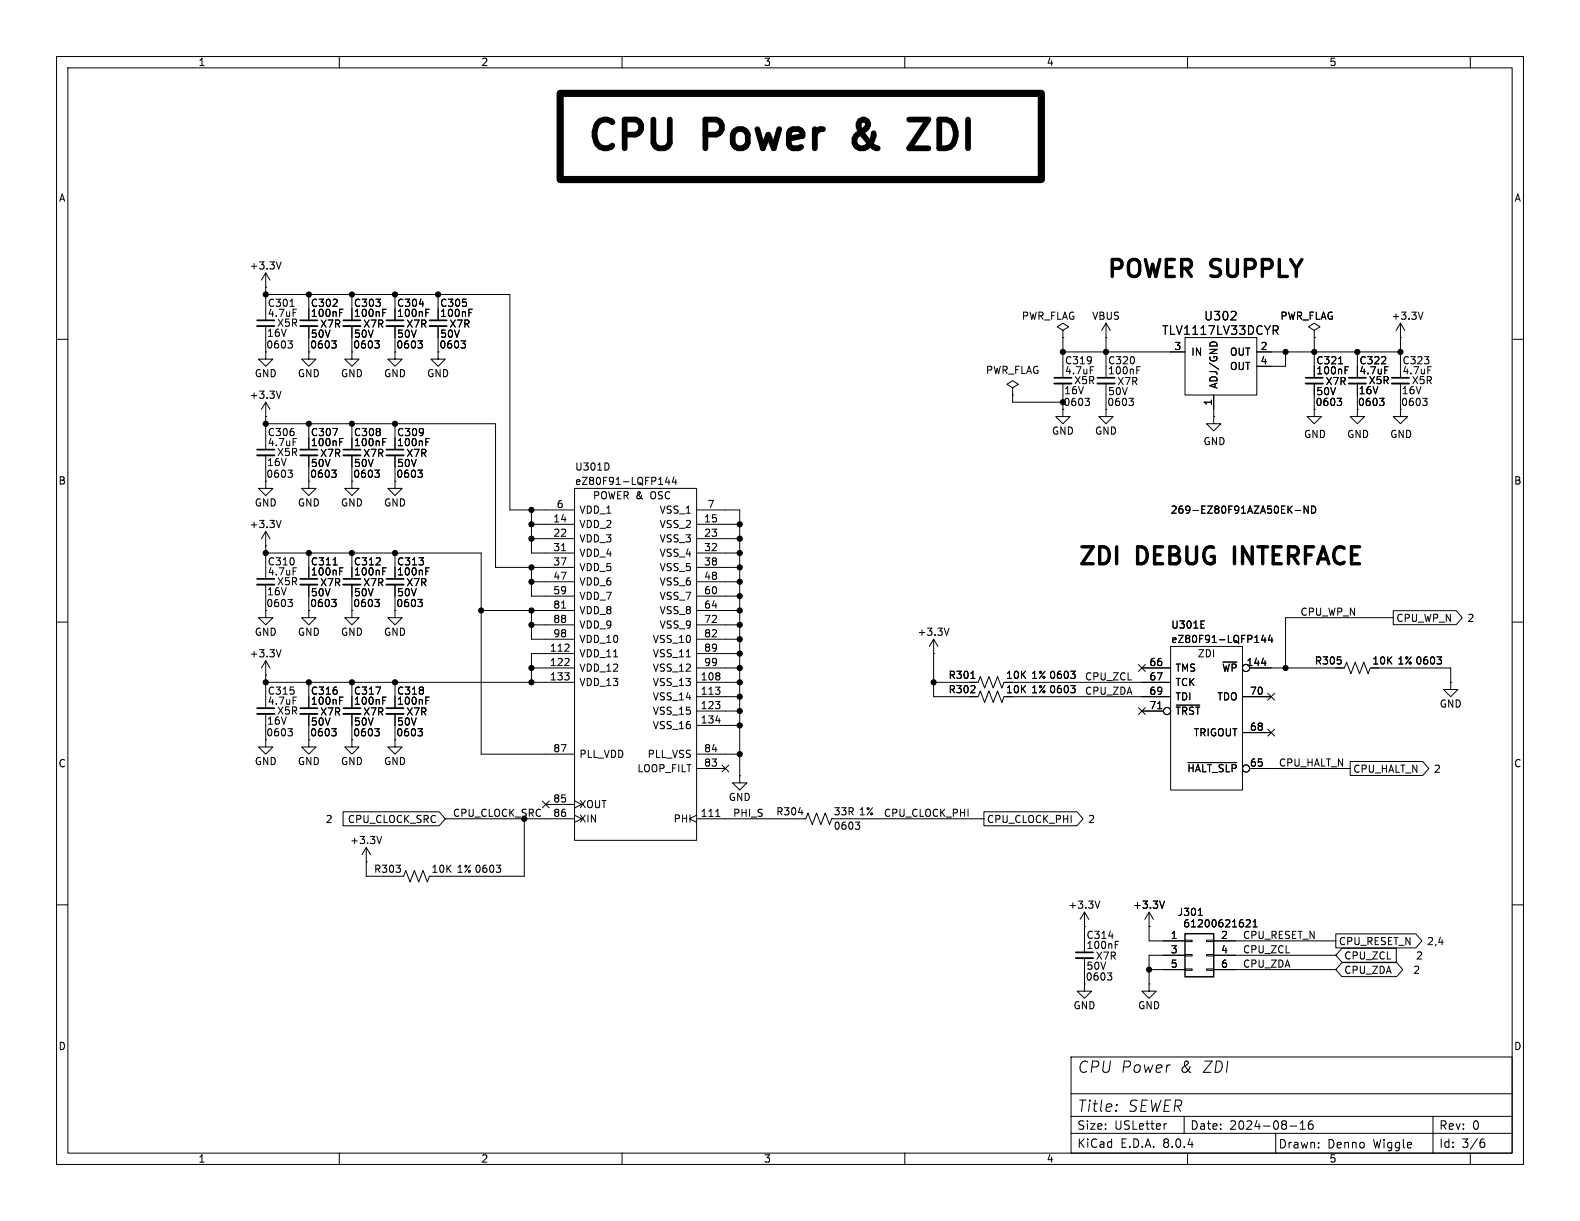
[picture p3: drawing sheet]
<svg xmlns="http://www.w3.org/2000/svg" width="279mm" height="216mm" viewBox="0 0 279 216" stroke-linecap="round" stroke-linejoin="round" font-family="sans-serif">
<g fill="none" stroke="#000" stroke-width=".18">
<path d="M10 10h259.4v195.9h-259.4zM12 12h255.4v191.9h-255.4zM60 10v2M110 10v2M160 10v2M210 10v2M260 10v2M10 60h2M47 50.8h.1M47 57.7v5.8h1.3l-1.3 1.3-1.3-1.3h1.3M47 48.3v6.3M47 48.3l-.8 1.2"/>
<path d="M47 48.3l.8 1.2M47 52.1h43.2v38.1h11.4M49.7 46.3l-.4 1.3M51.3 54.2h.7M51.8 54.7h.6M54.6 57.7v5.8h1.3l-1.3 1.3-1.3-1.3h1.3M54.6 52.1v2.5M60.1 54.7h.6M60.1 55.3h.4M62.2 57.7v5.8h1.3l-1.3 1.3-1.2-1.3h1.2M62.2 52.1v2.5M67.7 54.7h.6"/>
<path d="M67.7 55.3h.4M69.8 57.7v5.8h1.3l-1.3 1.3-1.2-1.3h1.2M69.8 52.1v2.5M74.1 53.8h.8M75.3 54.7h.6M75.3 55.3h.4M77.5 57.7v5.8h1.2l-1.2 1.3-1.3-1.3h1.3M77.5 52.1v2.5M82.9 54.7h.6M82.9 55.3h.4M188 58.4l1-.6-1-.6-1.1 .6 1.1 .6v1.3M188 59.7h.1"/>
<path d="M188 59.7v5.1M195.6 59.7h.1M195.6 57.2v7.6M195.6 57.2l-.8 1.2M195.6 57.2l.7 1.2M209.5 59.7h12.7v10.2h-12.7zM217.6 56.6h1M218.5 55.2v.5M225.2 57.6h.5l.3 .3-.1 .4-.7 .1M225.5 58.4l.5 .7M232.4 58.4l1-.6-1-.6-1 .6 1 .6v1.3M232.4 59.7h.1"/>
<path d="M232.4 59.7v5.1M247.6 59.7h.1M247.6 57.2v7.6M247.6 57.2l-.7 1.2M247.6 57.2l.8 1.2M251.6 55.2l-.4 1.3M267.4 60h2M47 73.7h.1M47 71.1v6.4M47 71.1l-.8 1.3M47 71.1l.8 1.3M47 74.9h40.6v25.4h14"/>
<path d="M49.7 69.2l-.4 1.2M50.9 60.3h.8l-.4 .5M51.5 60.8l.2 .2v.3l-.2 .2M51.8 77.5h.6M54.6 74.9v2.6M58.7 60.3h.7l-.4 .5M58.8 75.8h.9l-.6 1.2M59.2 60.8l.2 .2v.3l-.2 .2M60.1 78.1h.4M60.1 77.5h.6M62.2 74.9v2.6M66.3 60.3h.8l-.5 .5"/>
<path d="M66.8 60.8l.3 .2v.3l-.3 .2M67.7 78.1h.4M67.7 77.5h.6M69.8 74.9v2.6M73.9 60.3h.8l-.4 .5M74.4 60.8l.3 .2v.3l-.3 .2M75.3 78.1h.4M75.3 77.5h.6M81.5 60.3h.8l-.4 .5M82.1 60.8l.2 .2v.3l-.2 .2M179.1 68.6l1-.7-1-.6-1 .6 1 .7v1.3M179.1 69.9h.1"/>
<path d="M188 72.4v1.3h1.2l-1.2 1.2-1.3-1.2h1.3M188 62.2h21.5M188 67.8v3.3h-8.9v-1.2M191.9 70.4h.8l-.5 .5M192.4 70.9l.3 .3v.3l-.3 .2M192.8 64.8h.6M195.6 67.8v5.9h1.2l-1.2 1.2-1.3-1.2h1.3M199.6 70.4h.8l-.4 .5M200.2 70.9l.2 .3v.3l-.2 .2M201 64.8h.6M201 65.4h.4M214.1 60.6l.4-.2 .5 .2"/>
<path d="M214.6 73.7v1.2h1.3l-1.3 1.3-1.2-1.3h1.2M214.6 73.7h.1M214.6 69.9v3.8M222.2 62.2h25.4M227.3 62.2v2.6h-5.1M232.4 67.8v5.9h1.3l-1.3 1.2-1.3-1.2h1.3M236.5 70.4h.7l-.4 .5M236.7 64.3h.7M237 70.9l.2 .3v.3l-.2 .2M237.9 64.8h.6M237.9 65.4h.4M240 67.8v5.9h1.3l-1.3 1.2-1.2-1.2h1.2"/>
<path d="M240 62.2v2.6M244 70.4h.7l-.4 .5M244.5 70.9l.2 .3v.3l-.2 .2M244.9 64.8h.6M247.6 67.8v5.9h1.3l-1.3 1.2-1.2-1.2h1.2M251.6 70.4h.8l-.5 .5M252.1 70.9l.3 .3v.3l-.3 .2M252.5 64.8h.6M47 96.5h.1M47 80.5v5.9h1.3l-1.3 1.2-1.3-1.2h1.3M47 94v6.3M47 94l-.8 1.3"/>
<path d="M47 94l.8 1.3M47 97.8h38.1v35.6h16.5M49.7 92l-.4 1.3M50.9 83.1h.8l-.4 .5M51.5 83.6l.2 .3v.3l-.2 .2M54.6 80.5v5.9h1.3l-1.3 1.2-1.3-1.2h1.3M54.6 97.8v2.5M58.7 83.1h.7l-.4 .5M58.9 99.9h.7M59.2 83.6l.2 .3v.3l-.2 .2M62.2 80.5v5.9h1.3l-1.3 1.2-1.2-1.2h1.2M62.2 97.8v2.5"/>
<path d="M66.3 83.1h.8l-.5 .5M66.8 83.6l.3 .3v.3l-.3 .2M69.8 80.5v5.9h1.3l-1.3 1.2-1.2-1.2h1.2M69.8 97.8v2.5M73.9 83.1h.8l-.4 .5M74.4 83.6l.3 .3v.3l-.3 .2M94 92.7h7.6M94 95.3h7.6M94 90.2v7.6h7.6M99.3 97.4h.7M101.6 86.4h21.6v62.2h-21.6zM107.6 82.2v.6"/>
<path d="M118 84.3l-.3 .9h.8M118.3 84.8v.9M119.2 84.3l-.3 .9h.8M119.5 84.8v.9M123.2 92.7h7.6M123.2 95.3h7.6M123.2 97.8h7.6M123.2 90.2h7.6v47M229 90.3h1M231.3 89.5v1.2l-.7-1.2v1.2M231.9 89.5a.64 .64 0 0 1 .8 .6 .64 .64 0 0 1-.8 .6zM10 110h2"/>
<path d="M47 119.4h.1M47 103.4v5.8h1.3l-1.3 1.3-1.3-1.3h1.3M47 116.8v6.4M47 116.8l-.8 1.3M47 116.8l.8 1.3M49.7 114.9l-.4 1.2M50.9 106h.8l-.4 .5M51.5 106.5l.2 .2v.3l-.2 .3M51.8 100.4h.6M54.6 103.4v5.8h1.3l-1.3 1.3-1.3-1.3h1.3M58.7 106h.7l-.4 .5M59.2 106.5l.2 .2v.3l-.2 .3"/>
<path d="M60.1 101h.4M60.1 100.4h.6M62.2 103.4v5.8h1.3l-1.3 1.3-1.2-1.3h1.2M66.3 106h.8l-.5 .5M66.8 106.5l.3 .2v.3l-.3 .3M67.7 101h.4M67.7 100.4h.6M69.8 103.4v5.8h1.3l-1.3 1.3-1.2-1.3h1.2M73.9 106h.8l-.4 .5M74.4 106.5l.3 .2v.3l-.3 .3M75.3 101h.4M75.3 100.4h.6"/>
<path d="M85.1 108h16.5M94 118.1h7.6M94 102.9h7.6M94 100.3v5.1h7.6M94 110.5h7.6M94 108v5h7.6M99.3 107.5h.7M99.8 115.2h.8M99.8 117.7h.8M100.6 114v.4M100.6 116.5v.5M101.6 115.6h-7.6v5.1"/>
<path d="M123.2 118.1h7.6M123.2 115.6h7.6M123.2 100.3h7.6M123.2 102.9h7.6M123.2 105.4h7.6M123.2 108h7.6M123.2 110.5h7.6M123.2 113h7.6M165.1 115.6h.1M165.1 113v10.2h7.9l.4-1 .7 2 .8-2 .7 2 .8-2 .8 2 .3-1M165.1 113l-.8 1.3M165.1 113l.8 1.3"/>
<path d="M167.8 111.1l-.4 1.2M171.7 120h.7M189.3 118.7h.8l-.4 .5M189.9 119.2l.2 .2v.3l-.2 .3M201.3 117.5l1.2 1.2M201.9 118.1h5.1M202.5 117.5l-1.2 1.2M207 114.3h12.7v25.4h-12.7zM212.4 111.1h.6M212.4 109.8h.6M216.3 117.1h2.4M221 118.1h16.7l.4-1 .8 2 .7-2 .8 2 .8-2 .7 2 .4-1"/>
<path d="M223.1 117.3h.8M223.4 112.3l-.3 .9h.8M223.7 112.8v.8M224.6 112.3l-.3 .9h.8M224.9 112.8v.8M243.8 118.1h12.7v2.6M246.4 108h11.1l1.1 1.2-1.1 1.3h-11.1zM246.4 109.2h-19.1v8.9M254.1 116.1h.8l-.4 .5M254.7 116.6l.2 .3v.3l-.2 .2M267.4 110h2M47 126.2v5.9h1.3l-1.3 1.3-1.3-1.3h1.3"/>
<path d="M47 120.7h54.6M50.9 128.8h.8l-.4 .5M51.5 129.3l.2 .3v.3l-.2 .2M51.8 123.3h.6M54.6 126.2v5.9h1.3l-1.3 1.3-1.3-1.3h1.3M54.6 120.7v2.5M58.7 128.8h.7l-.4 .5M59.2 129.3l.2 .3v.3l-.2 .2M60.1 123.3h.6M60.1 123.9h.4M62.2 126.2v5.9h1.3l-1.3 1.3-1.2-1.3h1.2M62.2 120.7v2.5"/>
<path d="M66.3 128.8h.8l-.5 .5M66.5 121.5h.8l-.5 1.3M66.8 129.3l.3 .3v.3l-.3 .2M67.7 123.3h.6M67.7 123.9h.4M69.8 126.2v5.9h1.3l-1.3 1.3-1.2-1.3h1.2M69.8 120.7v2.5M73.9 128.8h.8l-.4 .5M74.4 129.3l.3 .3v.3l-.3 .2M75.3 123.3h.6M75.3 123.9h.4M123.2 120.7h7.6"/>
<path d="M123.2 123.2h7.6M123.2 125.7h7.6M123.2 128.3h7.6M123.2 135.9h5.1M123.2 133.4h7.6M126.6 127.4h.8M127.7 135.3l1.2 1.2M128.9 135.3l-1.2 1.2M130.8 137.2v1.2h1.3l-1.3 1.3-1.3-1.3h1.3M130.8 137.2h.1M165.1 120.7h7.9l.4-1.1 .7 2.1 .8-2.1 .7 2.1 .8-2.1 .8 2.1 .3-1M179.1 120.7h27.9"/>
<path d="M179.1 123.2h27.9M189.3 121.2h.8l-.4 .5M189.9 121.7l.2 .3v.3l-.2 .2M201.3 125.1l1.2 1.2M201.9 125.7h3.8M202.5 125.1l-1.2 1.2M204.7 125.3h.7M208 124.7h4.2M210.1 134.8h8.6M219.7 123.2h5.1M219.7 129.5h5.1M221 135.9h17.8"/>
<path d="M224.2 128.9l1.2 1.2M224.2 122.6l1.2 1.2M225.4 128.9l-1.2 1.2M225.4 122.6l-1.2 1.2M238.8 134.7h12.8l1.1 1.2-1.1 1.2h-12.8zM256.5 120.7v1.2h1.3l-1.3 1.3-1.2-1.3h1.2M256.5 120.7h.1M10 160h2M60.7 143.5h17l1 1.3-1 1.2h-17zM64.8 149.9v5h6.6l.4-1 .7 2.1 .8-2.1 .7 2.1 .8-2.1 .8 2.1 .3-1.1M64.8 152.4h.1M64.8 149.9l-.8 1.2"/>
<path d="M64.8 149.9l.7 1.2M67.5 147.9l-.4 1.3M78.7 144.8h22.9M87.7 153h.8l-.4 .5M88.3 153.5l.2 .2v.3l-.2 .2M92.7 144.8v10.1h-15.2M95.9 141.6l1.2 1.2M96.5 142.2h5.1M97.1 141.6l-1.2 1.2M101.6 141.6l1.3 .6-1.3 .7M101.6 144.1l1.3 .7-1.3 .6M123.2 144.1l-1.3 .7 1.3 .6"/>
<path d="M123.2 144.8h19.3l.4-1 .7 2 .8-2 .8 2 .7-2 .8 2 .4-1M126.6 144.4h.7M141.2 143.7h.8M148.6 144.8h25.4M151.2 145.4h.8l-.4 .4M151.8 145.8l.2 .3v.3l-.2 .2M174 143.5h16.4l1.1 1.3-1.1 1.2h-16.4zM194.5 159.3l-.4 1.3M205.9 159.3l-.4 1.3M267.4 160h2M191.8 163.8h.1M191.8 169.4v5.9h1.2l-1.2 1.2-1.3-1.2h1.3"/>
<path d="M191.8 161.3l-.8 1.3M191.8 161.3v5.1M191.8 161.3l.7 1.3M195.8 172h.8l-.4 .5M196.1 165.5h.8M196.4 172.5l.2 .3v.3l-.2 .2M197.2 167h.4M197.2 166.4h.6M203.2 163.8h.1M203.2 174v1.3h1.3l-1.3 1.2-1.3-1.2h1.3M203.2 174h.1M203.2 161.3v5.1h6.3"/>
<path d="M203.2 171.5h6.3M203.2 161.3l-.8 1.3M203.2 161.3l.8 1.3M209.5 171.3h1.3v.3h-1.3zM209.5 168.8h1.3v.2h-1.3zM209.5 166.2h1.3v.3h-1.3zM209.5 168.9h-6.3v5.1M211.9 161.9h.7M213.4 171.3h1.2v.3h-1.2zM213.4 168.8h1.2v.2h-1.2zM213.4 166.2h1.2v.3h-1.2zM214.6 166.4h21.6"/>
<path d="M214.6 168.9h21.6M214.6 171.5h21.6M220.4 162.8l.5-.2 .2 .4-.8 .9h.8M221.6 163.9h.7M221.6 163l.3-.4v1.3M236.2 165.1h14.2l1.1 1.3-1.1 1.2h-14.2zM237.3 170.2h9.7l1.1 1.3-1.1 1.2h-9.7l-1.1-1.2zM237.3 167.7h9.6v2.4h-9.6l-1.1-1.2zM189.4 186.9h78v17h-78zM189.4 197.4h78M189.4 193.4h78M197.5 195.3l.1 .1-.1 .1"/>
<path d="M197.5 195.3l-.1 .1 .1 .1M197.5 195.3v.2M206.3 198.7l-.3 .1M209.4 197.4v3M228.1 199.1h1.2M229.9 199.7h.9M229.9 198.6l.5-.4v1.5M232.1 198.2a.59 .59 0 0 0-.7 .6v.6l.1 .2 .4 .1 .2-.2 .1-.5-.1-.2h-.5l-.2 .2M253.4 197.4v6.5M60 203.9v2M110 203.9v2M160 203.9v2"/>
<path d="M189.4 200.4h78M210 203.9v2M225.6 200.4v3.5M233.2 202.8v.2M233.2 202.1v.1M260 203.9v2M262 202h.3l.3 .2-.1 .5-.5 .2M262.4 201.4l-.4 .1"/>
<circle cx="206.4" cy="125.7" r=".63"/>
</g>
<g fill="none" stroke="#000" stroke-width=".33">
<path d="M45.5 57.7h3M53.1 57.7h3M60.7 57.7h3.1M68.3 57.7h3.1M75.9 57.7h3.1M186.4 67.8h3.1M194.1 67.8h3M230.9 67.8h3M238.5 67.8h3.1M246.1 67.8h3.1M45.5 80.5h3M53.1 80.5h3"/>
<path d="M60.7 80.5h3.1M68.3 80.5h3.1M45.5 103.4h3M53.1 103.4h3M60.7 103.4h3.1M68.3 103.4h3.1M45.5 126.2h3M53.1 126.2h3M60.7 126.2h3.1M68.3 126.2h3.1M190.2 169.4h3.1"/>
</g>
<g fill="none" stroke="#000" stroke-width=".3">
<path d="M45.5 56.6h3M53.1 56.6h3M60.7 56.6h3.1M68.3 56.6h3.1M75.9 56.6h3.1M45.5 79.5h3M53.1 79.5h3M60.7 79.5h3.1M68.3 79.5h3.1M186.4 66.8h3.1M194.1 66.8h3M230.9 66.8h3"/>
<path d="M238.5 66.8h3.1M246.1 66.8h3.1M45.5 102.4h3M53.1 102.4h3M60.7 102.4h3.1M68.3 102.4h3.1M45.5 125.2h3M53.1 125.2h3M60.7 125.2h3.1M68.3 125.2h3.1M190.2 168.4h3.1"/>
</g>
<path d="M209.5 165.1h5.1v7.6h-5.1z" fill="none" stroke="#000" stroke-width=".25"/>
<path d="M218.3 96.7v3" fill="none" stroke="#000" stroke-width=".6"/>
<path d="M99.1 16.5h85v15.3h-85z" fill="none" stroke="#000" stroke-width="1.3"/>
<path d="M108.3 21.6a1.75 1.75 0 0 0-2.7 .3M113.1 21.6l-.7-.5h-1.9v5.1M115.5 21.1v4.2M118.4 21.1v4.2M127.4 21.6l-.7-.5h-2v5.1M151.3 24l-.2 .5v.8l.2 .4M151.8 21.9l.3-.5 .5-.3 .7 .3 .2 .5M160.8 21.1h3.4l-3.4 5.1h3.4M168.5 21.9l-.5-.5-.7-.3h-1.2v5.1M171.2 21.1v5.1" fill="none" stroke="#000" stroke-width="1"/>
<g fill="#000" stroke="#000" stroke-width=".18">
<circle cx="47" cy="52.1" r=".46"/>
<circle cx="54.6" cy="52.1" r=".46"/>
<circle cx="62.2" cy="52.1" r=".46"/>
<circle cx="69.8" cy="52.1" r=".46"/>
<circle cx="77.5" cy="52.1" r=".46"/>
<circle cx="47" cy="74.9" r=".46"/>
<circle cx="54.6" cy="74.9" r=".46"/>
<circle cx="62.2" cy="74.9" r=".46"/>
<circle cx="69.8" cy="74.9" r=".46"/>
<circle cx="188" cy="62.2" r=".46"/>
<circle cx="195.6" cy="62.2" r=".46"/>
<circle cx="227.3" cy="62.2" r=".46"/>
<circle cx="232.4" cy="62.2" r=".46"/>
<circle cx="240" cy="62.2" r=".46"/>
<circle cx="247.6" cy="62.2" r=".46"/>
<circle cx="47" cy="97.8" r=".46"/>
<circle cx="54.6" cy="97.8" r=".46"/>
<circle cx="62.2" cy="97.8" r=".46"/>
<circle cx="69.8" cy="97.8" r=".46"/>
<circle cx="94" cy="92.7" r=".46"/>
<circle cx="94" cy="90.2" r=".46"/>
<circle cx="94" cy="95.3" r=".46"/>
<circle cx="130.8" cy="95.3" r=".46"/>
<circle cx="130.8" cy="97.8" r=".46"/>
<circle cx="130.8" cy="92.7" r=".46"/>
<circle cx="85.1" cy="108" r=".46"/>
<circle cx="94" cy="110.5" r=".46"/>
<circle cx="94" cy="108" r=".46"/>
<circle cx="94" cy="100.3" r=".46"/>
<circle cx="94" cy="118.1" r=".46"/>
<circle cx="94" cy="102.9" r=".46"/>
<circle cx="130.8" cy="108" r=".46"/>
<circle cx="130.8" cy="102.9" r=".46"/>
<circle cx="130.8" cy="115.6" r=".46"/>
<circle cx="130.8" cy="105.4" r=".46"/>
<circle cx="130.8" cy="118.1" r=".46"/>
<circle cx="130.8" cy="113" r=".46"/>
<circle cx="130.8" cy="110.5" r=".46"/>
<circle cx="130.8" cy="100.3" r=".46"/>
<circle cx="227.3" cy="118.1" r=".46"/>
<circle cx="47" cy="120.7" r=".46"/>
<circle cx="54.6" cy="120.7" r=".46"/>
<circle cx="62.2" cy="120.7" r=".46"/>
<circle cx="69.8" cy="120.7" r=".46"/>
<circle cx="94" cy="120.7" r=".46"/>
<circle cx="130.8" cy="120.7" r=".46"/>
<circle cx="130.8" cy="133.4" r=".46"/>
<circle cx="130.8" cy="123.2" r=".46"/>
<circle cx="130.8" cy="125.7" r=".46"/>
<circle cx="130.8" cy="128.3" r=".46"/>
<circle cx="165.1" cy="120.7" r=".46"/>
<circle cx="203.2" cy="171.5" r=".46"/>
</g>
<g font-size="7.1">
<text x="103.5" y="29.1">CPU</text>
<text x="124.9" y="29.1">Power</text>
<text x="153.3" y="29.1">&amp;</text>
<text x="165.5" y="29.1">ZDI</text>
</g>
<g font-size="4.2">
<text x="195.6" y="49.3">POWER</text>
<text x="214.3" y="49.3">SUPPLY</text>
<text x="190.5" y="100.1">ZDI</text>
<text x="201.3" y="100.1">DEBUG</text>
<text x="219.6" y="100.1">INTERFACE</text>
</g>
<g font-size="2.8">
<text x="190.4" y="189.9">CPU Power</text>
<text x="208.5" y="189.9">&amp;</text>
<text x="212.6" y="189.9">ZDI</text>
<text x="190.4" y="196.8">Title:</text>
<text x="199.3" y="196.8">SEWER</text>
</g>
<g font-size="2.1">
<text x="205.4" y="59.4">TLV1117LV33DCYR</text>
<text x="212.8" y="56.9">U302</text>
<text x="190.4" y="203.2">KiCad</text>
<text x="190.4" y="200">Size:</text>
<text x="197.1" y="200">USLetter</text>
<text x="198.1" y="203.2">E.D.A.</text>
<text x="205.7" y="203.2">8.0.4</text>
<text x="210.4" y="200">Date:</text>
<text x="217.4" y="200">2024-08-16</text>
<text x="226" y="203.3">Drawn:</text>
<text x="234.7" y="203.3">Denno</text>
<text x="242.9" y="203.3">Wiggle</text>
<text x="254.4" y="200">Rev:</text>
<text x="254.4" y="203.2">Id:</text>
<text x="258.5" y="203.2">3/6</text>
<text x="260.3" y="200">0</text>
</g>
<g font-size="1.8">
<text x="35" y="11.9">1</text>
<text x="85" y="11.9">2</text>
<text x="135" y="11.9">3</text>
<text x="185" y="11.9">4</text>
<text x="235" y="11.9">5</text>
<text x="10.3" y="35.9">A</text>
<text x="267.7" y="35.9">A</text>
<text x="44" y="47.9">+3.3V</text>
<text x="47.1" y="59.8">16V</text>
<text x="47.3" y="54.5">C301</text>
<text x="47.3" y="56.2">4.7uF</text>
<text x="48.9" y="58">X5R</text>
<text x="54.9" y="54.5">C302</text>
<text x="54.9" y="56.2">100nF</text>
<text x="54.9" y="59.9">50V</text>
<text x="56.5" y="58.1">X7R</text>
<text x="62.5" y="54.5">C303</text>
<text x="62.5" y="56.2">100nF</text>
<text x="62.5" y="59.9">50V</text>
<text x="64.1" y="58.1">X7R</text>
<text x="70.1" y="54.5">C304</text>
<text x="70.1" y="56.2">100nF</text>
<text x="70.1" y="59.9">50V</text>
<text x="71.8" y="58.1">X7R</text>
<text x="77.7" y="54.5">C305</text>
<text x="77.7" y="56.2">100nF</text>
<text x="77.7" y="59.9">50V</text>
<text x="79.4" y="58.1">X7R</text>
<text x="180.6" y="56.7">PWR_FLAG</text>
<text x="193" y="56.7">VBUS</text>
<text x="226.3" y="56.7">PWR_FLAG</text>
<text x="246" y="56.7">+3.3V</text>
<text x="47" y="61.8">0603</text>
<text x="54.7" y="61.8">0603</text>
<text x="62.4" y="61.8">0603</text>
<text x="70" y="61.8">0603</text>
<text x="77.6" y="61.8">0603</text>
<text x="188.2" y="64.6">C319</text>
<text x="195.8" y="64.6">C320</text>
<text x="207.6" y="62">3</text>
<text x="210.6" y="63.1">IN</text>
<text x="217.4" y="63.1">OUT</text>
<text x="217.4" y="65.6">OUT</text>
<text x="222.8" y="62">2</text>
<text x="222.8" y="64.5">4</text>
<text x="232.7" y="64.6">C321</text>
<text x="240.3" y="64.6">C322</text>
<text x="247.9" y="64.6">C323</text>
<text x="44" y="70.7">+3.3V</text>
<text x="45" y="66.9">GND</text>
<text x="52.6" y="66.9">GND</text>
<text x="60.2" y="66.9">GND</text>
<text x="67.8" y="66.9">GND</text>
<text x="75.4" y="66.9">GND</text>
<text x="174.3" y="66.3">PWR_FLAG</text>
<text x="188" y="72">0603</text>
<text x="188.1" y="69.9">16V</text>
<text x="188.2" y="66.4">4.7uF</text>
<text x="189.9" y="68.1">X5R</text>
<text x="195.7" y="72">0603</text>
<text x="195.8" y="66.4">100nF</text>
<text x="195.8" y="70.1">50V</text>
<text x="197.5" y="68.3">X7R</text>
<text x="214.4" y="71.8" transform="rotate(-90 214.4 71.8)">1</text>
<text x="215.5" y="68.8" transform="rotate(-90 215.5 68.8)">ADJ/GND</text>
<text x="232.5" y="72">0603</text>
<text x="232.7" y="66.4">100nF</text>
<text x="232.7" y="70.1">50V</text>
<text x="234.3" y="68.3">X7R</text>
<text x="240" y="72">0603</text>
<text x="240.2" y="69.9">16V</text>
<text x="240.3" y="66.4">4.7uF</text>
<text x="241.9" y="68.1">X5R</text>
<text x="247.7" y="72">0603</text>
<text x="247.8" y="69.9">16V</text>
<text x="247.9" y="66.4">4.7uF</text>
<text x="249.6" y="68.1">X5R</text>
<text x="47.3" y="77.3">C306</text>
<text x="54.9" y="77.3">C307</text>
<text x="62.5" y="77.3">C308</text>
<text x="70.1" y="77.3">C309</text>
<text x="185.9" y="77.1">GND</text>
<text x="193.5" y="77.1">GND</text>
<text x="230.5" y="77.6">GND</text>
<text x="238.1" y="77.6">GND</text>
<text x="245.7" y="77.6">GND</text>
<text x="47.1" y="82.6">16V</text>
<text x="47.3" y="79.1">4.7uF</text>
<text x="48.9" y="80.8">X5R</text>
<text x="54.9" y="79.1">100nF</text>
<text x="54.9" y="82.8">50V</text>
<text x="56.5" y="81">X7R</text>
<text x="62.5" y="79.1">100nF</text>
<text x="62.5" y="82.8">50V</text>
<text x="64.1" y="81">X7R</text>
<text x="70.1" y="79.1">100nF</text>
<text x="70.1" y="82.8">50V</text>
<text x="71.8" y="81">X7R</text>
<text x="101.6" y="83.4">U301D</text>
<text x="212.7" y="78.9">GND</text>
<text x="10.3" y="85.9">B</text>
<text x="45" y="89.8">GND</text>
<text x="47" y="84.7">0603</text>
<text x="52.6" y="89.8">GND</text>
<text x="54.7" y="84.7">0603</text>
<text x="60.2" y="89.8">GND</text>
<text x="62.4" y="84.7">0603</text>
<text x="67.8" y="89.8">GND</text>
<text x="70" y="84.7">0603</text>
<text x="98.4" y="89.9">6</text>
<text x="101.6" y="86">eZ80F91-LQFP144</text>
<text x="104.8" y="88.5">POWER &amp;</text>
<text x="115.2" y="88.5">OSC</text>
<text x="125" y="89.9">7</text>
<text x="267.7" y="85.9">B</text>
<text x="44" y="93.6">+3.3V</text>
<text x="97.7" y="92.5">14</text>
<text x="97.7" y="95">22</text>
<text x="102.4" y="93.6">VDD_2</text>
<text x="102.4" y="91">VDD_1</text>
<text x="116.5" y="93.6">VSS_2</text>
<text x="116.5" y="91">VSS_1</text>
<text x="124.4" y="92.5">15</text>
<text x="124.4" y="95">23</text>
<text x="206.9" y="91">269-EZ80F91AZA50EK-ND</text>
<text x="47.3" y="100.2">C310</text>
<text x="47.3" y="102">4.7uF</text>
<text x="54.9" y="100.2">C311</text>
<text x="54.9" y="102">100nF</text>
<text x="62.5" y="100.2">C312</text>
<text x="62.5" y="102">100nF</text>
<text x="70.1" y="100.2">C313</text>
<text x="70.1" y="102">100nF</text>
<text x="97.7" y="97.5">31</text>
<text x="97.7" y="100.1">37</text>
<text x="102.4" y="96.1">VDD_3</text>
<text x="102.4" y="98.7">VDD_4</text>
<text x="102.4" y="101.2">VDD_5</text>
<text x="116.5" y="96.1">VSS_3</text>
<text x="116.5" y="98.7">VSS_4</text>
<text x="116.5" y="101.2">VSS_5</text>
<text x="124.4" y="97.5">32</text>
<text x="124.4" y="100.1">38</text>
<text x="47" y="107.5">0603</text>
<text x="47.1" y="105.5">16V</text>
<text x="48.9" y="103.7">X5R</text>
<text x="54.7" y="107.5">0603</text>
<text x="54.9" y="105.6">50V</text>
<text x="56.5" y="103.9">X7R</text>
<text x="62.4" y="107.5">0603</text>
<text x="62.5" y="105.6">50V</text>
<text x="64.1" y="103.9">X7R</text>
<text x="70" y="107.5">0603</text>
<text x="70.1" y="105.6">50V</text>
<text x="71.8" y="103.9">X7R</text>
<text x="97.7" y="102.6">47</text>
<text x="97.7" y="105.2">59</text>
<text x="97.7" y="107.7">81</text>
<text x="102.4" y="103.7">VDD_6</text>
<text x="102.4" y="106.3">VDD_7</text>
<text x="116.5" y="103.7">VSS_6</text>
<text x="116.5" y="106.3">VSS_7</text>
<text x="124.4" y="102.6">48</text>
<text x="124.4" y="105.2">60</text>
<text x="124.4" y="107.7">64</text>
<text x="45" y="112.6">GND</text>
<text x="52.6" y="112.6">GND</text>
<text x="60.2" y="112.6">GND</text>
<text x="67.8" y="112.6">GND</text>
<text x="97.7" y="110.2">88</text>
<text x="97.7" y="112.8">98</text>
<text x="102.4" y="108.8">VDD_8</text>
<text x="102.4" y="111.4">VDD_9</text>
<text x="102.4" y="113.9">VDD_10</text>
<text x="115.3" y="113.9">VSS_10</text>
<text x="116.5" y="108.8">VSS_8</text>
<text x="116.5" y="111.4">VSS_9</text>
<text x="124.4" y="110.2">72</text>
<text x="124.4" y="112.8">82</text>
<text x="162.2" y="112.6">+3.3V</text>
<text x="207" y="111.4">U301E</text>
<text x="207" y="113.9">eZ80F91-LQFP144</text>
<text x="229.9" y="109">CPU_WP_N</text>
<text x="246.8" y="110.2">CPU_WP_N</text>
<text x="259.4" y="110.2">2</text>
<text x="44" y="116.4">+3.3V</text>
<text x="97.1" y="115.3">112</text>
<text x="97.1" y="117.9">122</text>
<text x="102.4" y="116.4">VDD_11</text>
<text x="102.4" y="119">VDD_12</text>
<text x="115.3" y="116.4">VSS_11</text>
<text x="115.3" y="119">VSS_12</text>
<text x="124.4" y="115.3">89</text>
<text x="124.4" y="117.9">99</text>
<text x="203.2" y="117.9">66</text>
<text x="207.8" y="119">TMS</text>
<text x="211.7" y="116.4">ZDI</text>
<text x="216" y="119">~{WP}</text>
<text x="220.3" y="117.9">144</text>
<text x="232.4" y="117.7">R305</text>
<text x="242.6" y="117.7">10K</text>
<text x="247" y="117.7">1% 0603</text>
<text x="47.3" y="123">C315</text>
<text x="47.3" y="124.8">4.7uF</text>
<text x="54.9" y="123">C316</text>
<text x="54.9" y="124.8">100nF</text>
<text x="62.5" y="123">C317</text>
<text x="62.5" y="124.8">100nF</text>
<text x="70.1" y="123">C318</text>
<text x="70.1" y="124.8">100nF</text>
<text x="97.1" y="120.4">133</text>
<text x="102.4" y="121.5">VDD_13</text>
<text x="115.3" y="121.5">VSS_13</text>
<text x="115.3" y="124.1">VSS_14</text>
<text x="123.8" y="120.4">108</text>
<text x="123.8" y="122.9">113</text>
<text x="123.8" y="125.5">123</text>
<text x="167.6" y="122.8">R302</text>
<text x="167.6" y="120.2">R301</text>
<text x="177.8" y="122.8">10K</text>
<text x="177.8" y="120.2">10K</text>
<text x="182.3" y="122.8">1% 0603</text>
<text x="182.3" y="120.2">1% 0603</text>
<text x="191.8" y="120.4">CPU_ZCL</text>
<text x="191.8" y="122.9">CPU_ZDA</text>
<text x="203.2" y="120.4">67</text>
<text x="203.2" y="122.9">69</text>
<text x="203.2" y="125.5">71</text>
<text x="207.8" y="121.5">TCK</text>
<text x="207.8" y="124.1">TDI</text>
<text x="215.2" y="124.1">TDO</text>
<text x="220.9" y="122.9">70</text>
<text x="254.5" y="125.3">GND</text>
<text x="47" y="130.4">0603</text>
<text x="47.1" y="128.3">16V</text>
<text x="48.9" y="126.6">X5R</text>
<text x="54.7" y="130.4">0603</text>
<text x="54.9" y="128.5">50V</text>
<text x="56.5" y="126.7">X7R</text>
<text x="62.4" y="130.4">0603</text>
<text x="62.5" y="128.5">50V</text>
<text x="64.1" y="126.7">X7R</text>
<text x="70" y="130.4">0603</text>
<text x="70.1" y="128.5">50V</text>
<text x="71.8" y="126.7">X7R</text>
<text x="115.3" y="126.6">VSS_15</text>
<text x="115.3" y="129.1">VSS_16</text>
<text x="123.8" y="128">134</text>
<text x="207.8" y="126.6">~{TRST}</text>
<text x="211" y="130.4">TRIGOUT</text>
<text x="220.9" y="129.3">68</text>
<text x="10.3" y="135.9">C</text>
<text x="45" y="135.5">GND</text>
<text x="52.6" y="135.5">GND</text>
<text x="60.2" y="135.5">GND</text>
<text x="67.8" y="135.5">GND</text>
<text x="97.7" y="133.1">87</text>
<text x="102.4" y="134.2">PLL_VDD</text>
<text x="112.6" y="136.8">LOOP_FILT</text>
<text x="114.4" y="134.2">PLL_VSS</text>
<text x="124.4" y="135.6">83</text>
<text x="124.4" y="133.1">84</text>
<text x="209.9" y="136.8">~{HALT_SLP}</text>
<text x="220.9" y="135.6">65</text>
<text x="226.1" y="135.6">CPU_HALT_N</text>
<text x="239.2" y="136.8">CPU_HALT_N</text>
<text x="253.5" y="136.8">2</text>
<text x="267.7" y="135.9">C</text>
<text x="97.7" y="142">85</text>
<text x="102.4" y="143.1">XOUT</text>
<text x="128.8" y="141.8">GND</text>
<text x="57.5" y="145.7">2</text>
<text x="61.4" y="145.7">CPU_CLOCK_SRC</text>
<text x="61.8" y="149.5">+3.3V</text>
<text x="80" y="144.5">CPU_CLOCK_SRC</text>
<text x="97.7" y="144.5">86</text>
<text x="102.4" y="145.6">XIN</text>
<text x="119" y="145.6">PHI</text>
<text x="123.8" y="144.5">111</text>
<text x="129.5" y="144.5">PHI_S</text>
<text x="137.2" y="144.4">R304</text>
<text x="147.3" y="144.4">33R 1%</text>
<text x="147.3" y="146.9">0603</text>
<text x="156.2" y="144.5">CPU_CLOCK_PHI</text>
<text x="174.4" y="145.7">CPU_CLOCK_PHI</text>
<text x="192.3" y="145.7">2</text>
<text x="66" y="154.5">R303</text>
<text x="76.2" y="154.5">10K</text>
<text x="80.7" y="154.5">1% 0603</text>
<text x="188.8" y="160.9">+3.3V</text>
<text x="200.3" y="160.9">+3.3V</text>
<text x="192" y="166.2">C314</text>
<text x="192" y="168">100nF</text>
<text x="206.9" y="166.1">1</text>
<text x="208.2" y="162.2">J301</text>
<text x="209.1" y="164.2">61200621621</text>
<text x="215.8" y="166.1">2</text>
<text x="219.7" y="166.1">CPU_RESET_N</text>
<text x="236.7" y="167.3">CPU_RESET_N</text>
<text x="252.3" y="167.3">2,4</text>
<text x="191.9" y="173.6">0603</text>
<text x="192" y="171.7">50V</text>
<text x="193.7" y="169.9">X7R</text>
<text x="206.9" y="168.7">3</text>
<text x="206.9" y="171.2">5</text>
<text x="215.8" y="168.7">4</text>
<text x="215.8" y="171.2">6</text>
<text x="219.7" y="168.6">CPU_ZCL</text>
<text x="219.7" y="171.2">CPU_ZDA</text>
<text x="237.6" y="172.4">CPU_ZDA</text>
<text x="237.6" y="169.9">CPU_ZCL</text>
<text x="249.8" y="172.4">2</text>
<text x="250.3" y="169.9">2</text>
<text x="189.7" y="178.7">GND</text>
<text x="201.2" y="178.7">GND</text>
<text x="10.3" y="185.9">D</text>
<text x="267.7" y="185.9">D</text>
<text x="35" y="205.8">1</text>
<text x="85" y="205.8">2</text>
<text x="135" y="205.8">3</text>
<text x="185" y="205.8">4</text>
<text x="235" y="205.8">5</text>
</g>
</svg>
